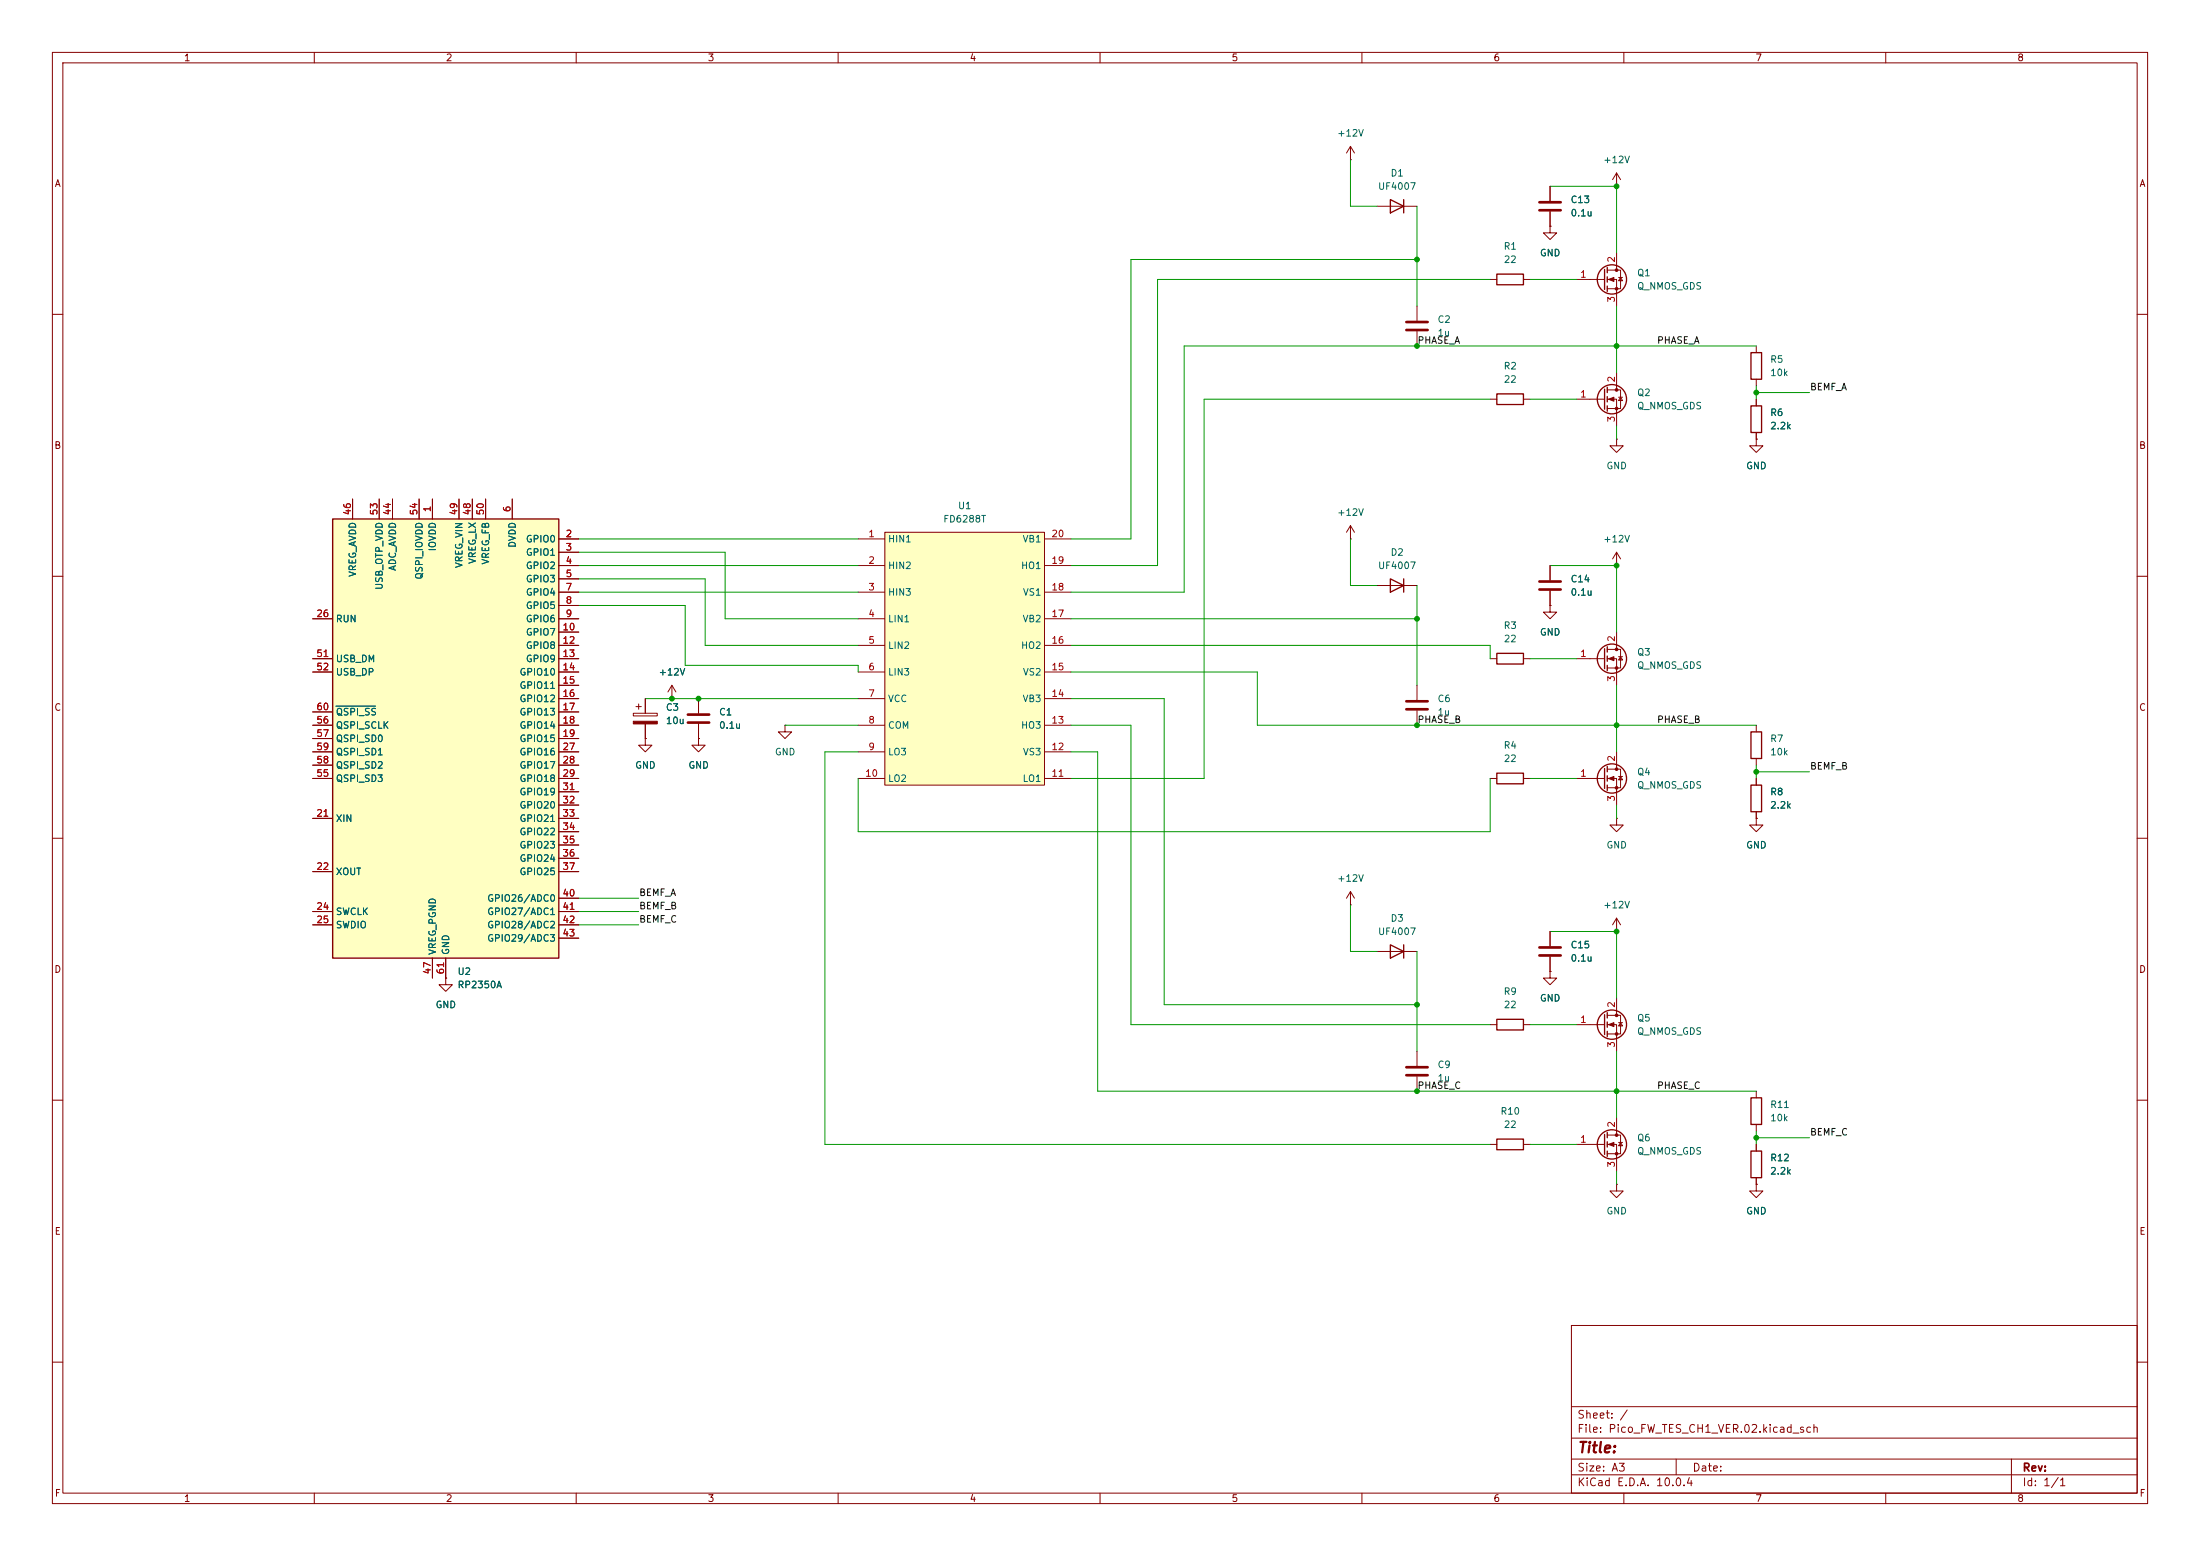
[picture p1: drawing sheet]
<svg xmlns="http://www.w3.org/2000/svg" width="420mm" height="297mm" viewBox="0 0 420 297" stroke-linecap="round" stroke-linejoin="round" font-family="sans-serif">
<g fill="none" stroke="#840000" stroke-width=".19">
<path d="M10 10h400v277h-400zM12 12h396v273h-396zM60 10v2M110 10v2M160 10v2M210 10v2M260 10v2M310 10v2M360 10v2M257.8 30.5h.1M257.8 27.9v2.6M257.8 27.9l-.8 1.3"/>
<path d="M257.8 27.9l.8 1.3M262.9 39.4h7.6M270.5 58.4v2.8M284.5 53.3h1.2M290.8 53.3h1.3M301 53.3h5.3M306.8 51.6h2.6v3.5h-2.6M306.8 53.3h1.8v5.1M308.6 48.3v3.3M309 53h.8M309.4 53l.4 .6h-.8zM10 60h2"/>
<path d="M270.5 63.2v2.8M284.5 76.2h1.2M290.8 76.2h1.3M301 76.2h5.3M306.8 74.4h2.6v3.6h-2.6M306.8 76.2h1.8v5.1M308.6 71.1v3.3M309 75.8h.8M309.4 75.8l.4 .7h-.8zM408 60h2M10 110h2M408 110h2"/>
<path d="M270.5 130.8v2.8M270.5 135.6v2.8M10 160h2M408 160h2M257.8 172.7h.1M257.8 170.2l-.8 1.3M257.8 170.2l.8 1.3M257.8 170.2v2.5M262.9 181.6h7.6M10 210h2M284.5 218.4h1.2M290.8 218.4h1.3"/>
<path d="M335.3 208.3v1.3M335.3 214.6v1.3M408 210h2M300 253h108v32h-108zM10 260h2M300 278.5h108M300 274.5h108M300 268.5h108M320 278.5v3M384 278.5v6.5M408 260h2M60 285v2"/>
<path d="M110 285v2M160 285v2M210 285v2M260 285v2M300 281.5h108M310 285v2M360 285v2"/>
</g>
<g fill="none" stroke="#840000" stroke-width=".25">
<path d="M265.4 38.1l2.6 1.3-2.6 1.2zM268 38.1v2.5M285.7 52.3h5.1v2.1h-5.1zM306.3 51.4v3.8M306.8 51.1v1M306.8 52.8v1M306.8 54.6v1M285.7 75.2h5.1v2h-5.1zM306.3 74.3v3.8M306.8 73.9v1M306.8 75.7v1M306.8 77.5v1"/>
<path d="M265.4 180.3l2.6 1.3-2.6 1.3zM268 180.3v2.6M285.7 217.4h5.1v2.1h-5.1zM334.3 209.6h2v5h-2z"/>
<circle cx="307.7" cy="53.3" r="2.79"/>
<circle cx="307.7" cy="76.2" r="2.79"/>
</g>
<g fill="#840000" stroke="#840000" stroke-width=".19">
<path d="M307.1 53.3l1-.3v.7z"/>
<path d="M307.1 76.2l1-.4v.8z"/>
<circle cx="308.6" cy="51.6" r=".25"/>
<circle cx="308.6" cy="55.1" r=".25"/>
<circle cx="308.6" cy="74.4" r=".25"/>
<circle cx="308.6" cy="78" r=".25"/>
</g>
<path d="M268.5 61.5h4M268.5 63h4M268.5 133.9h4M268.5 135.4h4" fill="none" stroke="#840000" stroke-width=".51"/>
<path d="M168.9 101.6h30.5v48.3h-30.5z" fill="#ffffc2"/>
<g fill="none" stroke="#840000" stroke-width=".19">
<path d="M295.9 35.6v2.8M308.6 35.6h.1M308.6 33l-.8 1.3M308.6 33l.8 1.3M308.6 33v2.6M295.9 43.2v1.3h1.3l-1.3 1.2-1.3-1.2h1.3M295.9 43.2h.1M295.9 40.4v2.8M335.3 66v1.3M335.3 72.4v1.3M335.3 76.2v1.3M308.6 83.8v1.3h1.3l-1.3 1.3-1.3-1.3h1.3"/>
<path d="M308.6 83.8h.1M335.3 83.8v1.3h1.2l-1.2 1.3-1.3-1.3h1.3M335.3 83.8h.1M335.3 82.6v1.2M163.8 113h5.1M163.8 102.9h5.1M163.8 108h5.1M163.8 118.1h5.1M168.9 101.6h30.5v48.3h-30.5zM199.4 113h5.1M199.4 102.9h5.1M199.4 108h5.1"/>
<path d="M199.4 118.1h5.1M257.8 102.9h.1M257.8 100.3l-.8 1.3M257.8 100.3l.8 1.3M257.8 100.3v2.6M262.9 111.8h7.6M295.9 115.6v1.2h1.3l-1.3 1.3-1.3-1.3h1.3M295.9 115.6h.1M295.9 108v2.7M295.9 112.8v2.8M308.6 108h.1M308.6 105.4v2.6"/>
<path d="M308.6 105.4l-.8 1.3M308.6 105.4l.8 1.3M120.9 136.1h4.6v.6h-4.6zM121.4 134.9h1M121.9 134.4v1M123.2 133.4v2.7M123.2 138.2v2.8M128.3 133.4h.1M128.3 130.8l-.8 1.3M128.3 130.8l.7 1.3M128.3 130.8v2.6M133.3 133.4v2.7"/>
<path d="M133.3 138.2v2.8M149.9 138.4v1.3h1.2l-1.2 1.3-1.3-1.3h1.3M149.9 138.4h.1M163.8 123.2h5.1M163.8 128.3h5.1M163.8 133.4h5.1M163.8 138.4h5.1M199.4 123.2h5.1M199.4 128.3h5.1M199.4 133.4h5.1M199.4 138.4h5.1M284.5 125.7h1.2"/>
<path d="M290.8 125.7h1.3M301 125.7h5.3M306.8 124h2.6v3.5h-2.6M306.8 125.7h1.8v5.1M308.6 120.7v3.3M309 125.3h.8M309.4 125.3l.4 .7h-.8zM335.3 138.4v1.3M123.2 141v1.2h1.3l-1.3 1.3-1.3-1.3h1.3M123.2 141h.1M133.3 141v1.2h1.3l-1.3 1.3-1.2-1.3h1.2M133.3 141h.1"/>
<path d="M163.8 143.5h5.1M163.8 148.6h5.1M199.4 143.5h5.1M199.4 148.6h5.1M284.5 148.6h1.2M290.8 148.6h1.3M301 148.6h5.3M306.8 146.8h2.6v3.6h-2.6M306.8 148.6h1.8v5.1M308.6 156.2v1.3h1.3l-1.3 1.3-1.3-1.3h1.3M308.6 156.2h.1M308.6 143.5v3.3"/>
<path d="M309 148.2h.8M309.4 148.2l.4 .6h-.8zM335.3 156.2v1.3h1.2l-1.2 1.3-1.3-1.3h1.3M335.3 156.2h.1M335.3 144.8v1.3M335.3 148.6v1.3M335.3 154.9v1.3M295.9 177.8v2.8M308.6 177.8h.1M308.6 175.3v2.5M308.6 175.3l-.8 1.2M308.6 175.3l.8 1.2"/>
<path d="M295.9 185.4v1.3h1.3l-1.3 1.3-1.3-1.3h1.3M295.9 185.4h.1M295.9 182.6v2.8M270.5 200.7v2.8M270.5 205.5v2.8M335.3 218.4v1.3M335.3 224.8v1.3"/>
</g>
<g fill="none" stroke="#840000" stroke-width=".25">
<path d="M334.3 67.3h2v5.1h-2zM334.3 77.5h2v5.1h-2zM265.4 110.5l2.6 1.3-2.6 1.2zM268 110.5v2.5M285.7 124.7h5.1v2h-5.1zM306.3 123.8v3.8M306.8 123.4v1.1M306.8 125.2v1M306.8 127v1M334.3 139.7h2v5.1h-2zM285.7 147.6h5.1v2h-5.1zM306.3 146.7v3.8"/>
<path d="M306.8 146.3v1M306.8 148.1v1M306.8 149.9v1M334.3 149.9h2v5h-2zM334.3 219.7h2v5.1h-2z"/>
<circle cx="307.7" cy="125.7" r="2.79"/>
<circle cx="307.7" cy="148.6" r="2.79"/>
</g>
<path d="M293.9 38.6h4M293.9 40.1h4M293.9 111h4M293.9 112.5h4M131.3 136.4h4.1M131.3 137.9h4.1M293.9 180.8h4M293.9 182.4h4M268.5 203.7h4M268.5 205.2h4" fill="none" stroke="#840000" stroke-width=".51"/>
<g fill="#840000" stroke="#840000" stroke-width=".19">
<path d="M307.1 125.7l1-.4v.8z"/>
<path d="M307.1 148.6l1-.4v.8z"/>
<path d="M120.9 137.7h4.6v.5h-4.6z"/>
<circle cx="308.6" cy="124" r=".25"/>
<circle cx="308.6" cy="127.5" r=".25"/>
<circle cx="308.6" cy="146.8" r=".25"/>
<circle cx="308.6" cy="150.4" r=".25"/>
</g>
<path d="M63.5 99.1h43.2v83.8h-43.2z" fill="#ffffc2"/>
<g fill="none" stroke="#840000" stroke-width=".25">
<path d="M63.5 99.1h43.2v83.8h-43.2zM285.7 194.6h5.1v2h-5.1zM306.3 193.7v3.8M306.8 193.3v1M306.8 195.1v1M306.8 196.9v1M306.3 216.5v3.8M306.8 216.2v1M306.8 217.9v1M306.8 219.7v1"/>
<circle cx="307.7" cy="195.6" r="2.79"/>
<circle cx="307.7" cy="218.4" r="2.79"/>
</g>
<g fill="none" stroke="#840000" stroke-width=".19">
<path d="M295.9 35.6v2.8M295.9 43.2h.1M295.9 40.4v2.8M335.3 76.2v1.3M67.3 95.3v3.8M72.4 95.3v3.8M74.9 95.3v3.8M80 95.3v3.8M82.5 95.3v3.8M87.6 95.3v3.8M90.2 95.3v3.8M92.7 95.3v3.8"/>
<path d="M97.8 95.3v3.8M335.3 83.8h.1M335.3 82.6v1.2M59.7 118.1h3.8M106.7 102.9h3.8M106.7 105.4h3.8M106.7 108h3.8M106.7 110.5h3.8M106.7 113h3.8M106.7 115.6h3.8M106.7 118.1h3.8M295.9 115.6h.1"/>
<path d="M295.9 108v2.7M295.9 112.8v2.8M59.7 125.7h3.8M59.7 128.3h3.8M59.7 135.9h3.8M59.7 138.4h3.8M106.7 120.7h3.8M106.7 123.2h3.8M106.7 125.7h3.8M106.7 128.3h3.8M106.7 130.8h3.8M106.7 133.4h3.8"/>
<path d="M106.7 135.9h3.8M106.7 138.4h3.8M123.2 133.4v2.7M123.2 138.2v2.8M128.3 133.4h.1M133.3 133.4v2.7M133.3 138.2v2.8M59.7 141h3.8M59.7 156.2h3.8M59.7 143.5h3.8M59.7 146.1h3.8M59.7 148.6h3.8"/>
<path d="M106.7 141h3.8M106.7 156.2h3.8M106.7 143.5h3.8M106.7 146.1h3.8M106.7 148.6h3.8M106.7 151.1h3.8M106.7 153.7h3.8M106.7 158.8h3.8M123.2 141h.1M133.3 141h.1M335.3 156.2h.1M335.3 148.6v1.3"/>
<path d="M335.3 154.9v1.3M59.7 166.4h3.8M59.7 174h3.8M59.7 176.5h3.8M106.7 166.4h3.8M106.7 174h3.8M106.7 176.5h3.8M106.7 161.3h3.8M106.7 163.8h3.8M106.7 171.5h3.8M106.7 179.1h3.8M295.9 177.8v2.8"/>
<path d="M82.5 182.9v3.8M85.1 186.7v1.3h1.3l-1.3 1.2-1.3-1.2h1.3M85.1 186.7h.1M85.1 182.9v3.8M284.5 195.6h1.2M290.8 195.6h1.3M295.9 185.4h.1M295.9 182.6v2.8M301 195.6h5.3M306.8 193.8h2.6v3.6h-2.6M306.8 195.6h1.8v5.1M308.6 190.5v3.3"/>
<path d="M309 195.2h.8M309.4 195.2l.4 .6h-.8zM301 218.4h5.3M306.8 216.7h2.6v3.5h-2.6M306.8 218.4h1.8v5.1M308.6 213.4v3.3M309 218.1h.8M309.4 218.1l.4 .6h-.8zM335.3 218.4v1.3M308.6 226.1v1.2h1.3l-1.3 1.3-1.3-1.3h1.3M308.6 226.1h.1M335.3 226.1v1.2h1.2l-1.2 1.3-1.3-1.3h1.3"/>
<path d="M335.3 226.1h.1M335.3 224.8v1.3"/>
</g>
<path d="M64.1 134.8h7.6" fill="none" stroke="#006464" stroke-width=".19"/>
<g fill="#840000" stroke="#840000" stroke-width=".19">
<path d="M307.1 218.4l1-.3v.7z"/>
<path d="M307.1 195.6l1-.4v.8z"/>
<circle cx="308.6" cy="216.7" r=".25"/>
<circle cx="308.6" cy="220.2" r=".25"/>
<circle cx="308.6" cy="193.8" r=".25"/>
<circle cx="308.6" cy="197.4" r=".25"/>
</g>
<g fill="none" stroke="#009600" stroke-width=".19">
<path d="M257.8 30.5v8.9h5.1M270.5 39.4v19M295.9 35.6h12.7v12.7M270.5 49.5h-54.6v53.4h-11.4M284.5 53.3h-63.5v54.7h-16.5M292.1 53.3h8.9M308.6 58.4v12.7M284.5 76.2h-54.6v72.4h-25.4M292.1 76.2h8.9M335.3 66h-109.2v47h-21.6M335.3 73.7v2.5M335.3 74.9h10.1"/>
<path d="M308.6 81.3v2.5M110.5 108h53.3M110.5 115.6h20.3v11.4h33v1.3M110.5 110.5h24.1v12.7h29.2M110.5 113h53.3M110.5 105.4h27.9v12.7h25.4M110.5 102.9h53.3M204.5 118.1h66M257.8 102.9v8.9h5.1M270.5 111.8v19M295.9 108h12.7v12.7M123.2 133.4h40.6"/>
<path d="M149.9 138.4h13.9M204.5 128.3h35.5v10.1h95.3M204.5 138.4h11.4v57.2h68.6M204.5 133.4h17.7v58.4h48.3M204.5 123.2h80v2.5M292.1 125.7h8.9M308.6 130.8v12.7M163.8 148.6v10.2h120.7v-10.2M163.8 143.5h-6.3v74.9h127M204.5 143.5h5v64.8h125.8M292.1 148.6h8.9M308.6 153.7v2.5"/>
<path d="M335.3 146.1v2.5M335.3 147.3h10.1M110.5 176.5h11.4M110.5 171.5h11.4M110.5 174h11.4M257.8 172.7v8.9h5.1M295.9 177.8h12.7v12.7M270.5 181.6v19.1M292.1 195.6h8.9M292.1 218.4h8.9M308.6 200.7v12.7M335.3 215.9v2.5"/>
<path d="M335.3 217.2h10.1M308.6 223.5v2.6"/>
</g>
<g fill="#009600" stroke="#009600" stroke-width=".19">
<circle cx="308.6" cy="66" r=".46"/>
<circle cx="270.5" cy="49.5" r=".46"/>
<circle cx="308.6" cy="35.6" r=".46"/>
<circle cx="335.3" cy="74.9" r=".46"/>
<circle cx="270.5" cy="66" r=".46"/>
<circle cx="308.6" cy="138.4" r=".46"/>
<circle cx="308.6" cy="108" r=".46"/>
<circle cx="270.5" cy="118.1" r=".46"/>
<circle cx="270.5" cy="138.4" r=".46"/>
<circle cx="335.3" cy="147.3" r=".46"/>
<circle cx="128.3" cy="133.4" r=".46"/>
<circle cx="133.3" cy="133.4" r=".46"/>
<circle cx="270.5" cy="208.3" r=".46"/>
<circle cx="270.5" cy="191.8" r=".46"/>
<circle cx="308.6" cy="208.3" r=".46"/>
<circle cx="335.3" cy="217.2" r=".46"/>
<circle cx="308.6" cy="177.8" r=".46"/>
</g>
<text font-size="2" fill="#840000" x="301" y="277.8">Title:</text>
<g font-size="1.5" fill="#840000">
<text x="301" y="273.8">File: Pico_FW_TES_CH1_VER.02.kicad_sch</text>
<text x="301" y="271.1">Sheet: /</text>
<text x="301" y="281.2">Size: A3</text>
<text x="323" y="281.2">Date:</text>
<text x="386" y="281.2">Rev:</text>
<text x="301" y="284">KiCad E.D.A. 10.0.4</text>
<text x="386" y="284">Id: 1/1</text>
</g>
<g font-size="1.3" fill="#840000">
<text x="35" y="12">1</text>
<text x="85" y="12">2</text>
<text x="135" y="12">3</text>
<text x="185" y="12">4</text>
<text x="235" y="12">5</text>
<text x="285" y="12">6</text>
<text x="335" y="12">7</text>
<text x="385" y="12">8</text>
<text x="10.3" y="36">A</text>
<text x="408.3" y="36">A</text>
<text x="10.3" y="86">B</text>
<text x="408.2" y="86">B</text>
<text x="10.3" y="136">C</text>
<text x="408.2" y="136">C</text>
<text x="10.3" y="186">D</text>
<text x="408.2" y="186">D</text>
<text x="10.3" y="236">E</text>
<text x="408.3" y="236">E</text>
<text x="10.3" y="286">F</text>
<text x="35" y="287">1</text>
<text x="85" y="287">2</text>
<text x="135" y="287">3</text>
<text x="185" y="287">4</text>
<text x="235" y="287">5</text>
<text x="285" y="287">6</text>
<text x="335" y="287">7</text>
<text x="385" y="287">8</text>
<text x="408.3" y="286">F</text>
</g>
<g font-size="1.3" fill="#006464">
<text x="255.2" y="26.4">+12V</text>
<text x="265.4" y="34">D1</text>
<text x="306" y="31.5">+12V</text>
<text x="263" y="36.5">UF4007</text>
<text x="299.7" y="39.1">C13</text>
<text x="299.7" y="41.6">0.1u</text>
<text x="286.9" y="48">R1</text>
<text x="287" y="50.5">22</text>
<text x="293.9" y="49.2">GND</text>
<text x="312.4" y="53">Q1</text>
<text x="312.4" y="55.6">Q_NMOS_GDS</text>
<text x="274.3" y="61.9">C2</text>
<text x="274.3" y="64.5">1u</text>
<text x="286.9" y="70.8">R2</text>
<text x="337.8" y="69.6">R5</text>
<text x="287" y="73.4">22</text>
<text x="312.4" y="75.9">Q2</text>
<text x="337.8" y="72.1">10k</text>
<text x="312.4" y="78.4">Q_NMOS_GDS</text>
<text x="337.8" y="79.7">R6</text>
<text x="337.8" y="82.3">2.2k</text>
<text x="306.6" y="89.9">GND</text>
<text x="333.2" y="89.9">GND</text>
<text x="180" y="100">FD6288T</text>
<text x="182.8" y="97.5">U1</text>
<text x="255.2" y="98.8">+12V</text>
<text x="83.5" y="105.3" transform="rotate(-90 83.5 105.3)">IOVDD</text>
<text x="91.1" y="107.8" transform="rotate(-90 91.1 107.8)">VREG_LX</text>
<text x="93.7" y="107.9" transform="rotate(-90 93.7 107.9)">VREG_FB</text>
<text x="98.8" y="104.7" transform="rotate(-90 98.8 104.7)">DVDD</text>
<text x="100.3" y="103.8">GPIO0</text>
<text x="100.3" y="106.4">GPIO1</text>
<text x="169.4" y="103.8">HIN1</text>
<text x="195.1" y="103.8">VB1</text>
<text x="265.4" y="106.4">D2</text>
<text x="306" y="103.8">+12V</text>
<text x="68.3" y="110.2" transform="rotate(-90 68.3 110.2)">VREG_AVDD</text>
<text x="73.4" y="112.7" transform="rotate(-90 73.4 112.7)">USB_OTP_VDD</text>
<text x="75.9" y="109.1" transform="rotate(-90 75.9 109.1)">ADC_AVDD</text>
<text x="81" y="110.7" transform="rotate(-90 81 110.7)">QSPI_IOVDD</text>
<text x="88.6" y="108.5" transform="rotate(-90 88.6 108.5)">VREG_VIN</text>
<text x="100.3" y="108.9">GPIO2</text>
<text x="100.3" y="111.5">GPIO3</text>
<text x="169.4" y="108.9">HIN2</text>
<text x="194.8" y="108.9">HO1</text>
<text x="263" y="108.9">UF4007</text>
<text x="299.7" y="111.5">C14</text>
<text x="64" y="119.1">RUN</text>
<text x="100.3" y="114">GPIO4</text>
<text x="100.3" y="116.5">GPIO5</text>
<text x="100.3" y="119.1">GPIO6</text>
<text x="169.4" y="114">HIN3</text>
<text x="169.4" y="119.1">LIN1</text>
<text x="195.1" y="119.1">VB2</text>
<text x="195.2" y="114">VS1</text>
<text x="299.7" y="114">0.1u</text>
<text x="100.3" y="121.6">GPIO7</text>
<text x="100.3" y="124.2">GPIO8</text>
<text x="169.4" y="124.2">LIN2</text>
<text x="194.8" y="124.2">HO2</text>
<text x="286.9" y="120.4">R3</text>
<text x="287" y="122.9">22</text>
<text x="293.9" y="121.6">GND</text>
<text x="312.4" y="125.4">Q3</text>
<text x="64" y="126.7">USB_DM</text>
<text x="64" y="129.2">USB_DP</text>
<text x="99.1" y="129.2">GPIO10</text>
<text x="99.1" y="131.8">GPIO11</text>
<text x="100.3" y="126.7">GPIO9</text>
<text x="125.6" y="129.2">+12V</text>
<text x="169.4" y="129.2">LIN3</text>
<text x="195.2" y="129.2">VS2</text>
<text x="312.4" y="128">Q_NMOS_GDS</text>
<text x="64" y="136.9">QSPI_SS</text>
<text x="99.1" y="134.3">GPIO12</text>
<text x="99.1" y="136.9">GPIO13</text>
<text x="127" y="136">C3</text>
<text x="137.2" y="136.9">C1</text>
<text x="169.4" y="134.3">VCC</text>
<text x="195.1" y="134.3">VB3</text>
<text x="274.3" y="134.3">C6</text>
<text x="274.3" y="136.9">1u</text>
<text x="64" y="139.4">QSPI_SCLK</text>
<text x="64" y="141.9">QSPI_SD0</text>
<text x="99.1" y="139.4">GPIO14</text>
<text x="99.1" y="141.9">GPIO15</text>
<text x="127" y="138.5">10u</text>
<text x="137.2" y="139.4">0.1u</text>
<text x="169.4" y="139.4">COM</text>
<text x="194.8" y="139.4">HO3</text>
<text x="286.9" y="143.2">R4</text>
<text x="337.8" y="141.9">R7</text>
<text x="64" y="149.6">QSPI_SD3</text>
<text x="64" y="147">QSPI_SD2</text>
<text x="64" y="144.5">QSPI_SD1</text>
<text x="99.1" y="144.5">GPIO16</text>
<text x="99.1" y="147">GPIO17</text>
<text x="99.1" y="149.6">GPIO18</text>
<text x="121.2" y="147">GND</text>
<text x="131.3" y="147">GND</text>
<text x="147.8" y="144.5">GND</text>
<text x="169.4" y="144.5">LO3</text>
<text x="169.4" y="149.6">LO2</text>
<text x="195.1" y="149.6">LO1</text>
<text x="195.2" y="144.5">VS3</text>
<text x="287" y="145.8">22</text>
<text x="312.4" y="148.3">Q4</text>
<text x="337.8" y="144.5">10k</text>
<text x="99.1" y="152.1">GPIO19</text>
<text x="99.1" y="154.6">GPIO20</text>
<text x="312.4" y="150.8">Q_NMOS_GDS</text>
<text x="337.8" y="152.1">R8</text>
<text x="337.8" y="154.6">2.2k</text>
<text x="64" y="157.2">XIN</text>
<text x="99.1" y="157.2">GPIO21</text>
<text x="99.1" y="159.7">GPIO22</text>
<text x="64" y="167.3">XOUT</text>
<text x="99.1" y="162.3">GPIO23</text>
<text x="99.1" y="164.8">GPIO24</text>
<text x="99.1" y="167.3">GPIO25</text>
<text x="306.6" y="162.3">GND</text>
<text x="333.2" y="162.3">GND</text>
<text x="92.9" y="172.4">GPIO26/ADC0</text>
<text x="255.2" y="168.6">+12V</text>
<text x="306" y="173.7">+12V</text>
<text x="64" y="175">SWCLK</text>
<text x="64" y="177.5">SWDIO</text>
<text x="92.9" y="175">GPIO27/ADC1</text>
<text x="92.9" y="177.5">GPIO28/ADC2</text>
<text x="263" y="178.8">UF4007</text>
<text x="265.4" y="176.2">D3</text>
<text x="83.5" y="182.4" transform="rotate(-90 83.5 182.4)">VREG_PGND</text>
<text x="86.1" y="182.4" transform="rotate(-90 86.1 182.4)">GND</text>
<text x="92.9" y="180">GPIO29/ADC3</text>
<text x="299.7" y="181.3">C15</text>
<text x="299.7" y="183.9">0.1u</text>
<text x="87.2" y="186.4">U2</text>
<text x="87.2" y="188.9">RP2350A</text>
<text x="286.9" y="190.2">R9</text>
<text x="293.9" y="191.5">GND</text>
<text x="83.1" y="192.7">GND</text>
<text x="287" y="192.7">22</text>
<text x="312.4" y="197.8">Q_NMOS_GDS</text>
<text x="312.4" y="195.3">Q5</text>
<text x="274.3" y="204.2">C9</text>
<text x="274.3" y="206.7">1u</text>
<text x="286.3" y="213.1">R10</text>
<text x="287" y="215.6">22</text>
<text x="337.8" y="214.3">10k</text>
<text x="337.8" y="211.8">R11</text>
<text x="312.4" y="220.7">Q_NMOS_GDS</text>
<text x="312.4" y="218.1">Q6</text>
<text x="337.8" y="222">R12</text>
<text x="337.8" y="224.5">2.2k</text>
<text x="306.6" y="232.1">GND</text>
<text x="333.2" y="232.1">GND</text>
</g>
<g font-size="1.3" fill="#a90000">
<text x="301.6" y="53.3">1</text>
<text x="308.6" y="50.2" transform="rotate(-90 308.6 50.2)">2</text>
<text x="308.6" y="57.9" transform="rotate(-90 308.6 57.9)">3</text>
<text x="301.6" y="76.2">1</text>
<text x="308.6" y="73.1" transform="rotate(-90 308.6 73.1)">2</text>
<text x="308.6" y="80.7" transform="rotate(-90 308.6 80.7)">3</text>
<text x="67.3" y="98.5" transform="rotate(-90 67.3 98.5)">46</text>
<text x="72.4" y="98.5" transform="rotate(-90 72.4 98.5)">53</text>
<text x="74.9" y="98.5" transform="rotate(-90 74.9 98.5)">44</text>
<text x="80" y="98.5" transform="rotate(-90 80 98.5)">54</text>
<text x="82.5" y="97.9" transform="rotate(-90 82.5 97.9)">1</text>
<text x="87.6" y="98.5" transform="rotate(-90 87.6 98.5)">49</text>
<text x="90.1" y="98.5" transform="rotate(-90 90.1 98.5)">48</text>
<text x="92.7" y="98.5" transform="rotate(-90 92.7 98.5)">50</text>
<text x="97.8" y="97.9" transform="rotate(-90 97.8 97.9)">6</text>
<text x="107.9" y="102.8">2</text>
<text x="107.9" y="105.4">3</text>
<text x="107.9" y="107.9">4</text>
<text x="165.7" y="102.8">1</text>
<text x="165.7" y="107.9">2</text>
<text x="200.6" y="107.9">19</text>
<text x="200.6" y="102.8">20</text>
<text x="107.9" y="110.5">5</text>
<text x="107.9" y="113">7</text>
<text x="165.7" y="113">3</text>
<text x="200.6" y="113">18</text>
<text x="60.3" y="118.1">26</text>
<text x="107.9" y="115.5">8</text>
<text x="107.9" y="118.1">9</text>
<text x="165.7" y="118.1">4</text>
<text x="200.6" y="118.1">17</text>
<text x="60.3" y="125.7">51</text>
<text x="107.3" y="120.6">10</text>
<text x="107.3" y="123.2">12</text>
<text x="107.3" y="125.7">13</text>
<text x="165.7" y="123.2">5</text>
<text x="200.6" y="123.2">16</text>
<text x="301.6" y="125.7">1</text>
<text x="308.6" y="122.6" transform="rotate(-90 308.6 122.6)">2</text>
<text x="60.3" y="128.2">52</text>
<text x="107.3" y="128.2">14</text>
<text x="107.3" y="130.8">15</text>
<text x="165.7" y="128.2">6</text>
<text x="200.6" y="128.2">15</text>
<text x="308.6" y="130.2" transform="rotate(-90 308.6 130.2)">3</text>
<text x="60.3" y="135.9">60</text>
<text x="107.3" y="133.3">16</text>
<text x="107.3" y="135.9">17</text>
<text x="165.7" y="133.3">7</text>
<text x="200.6" y="133.3">14</text>
<text x="60.3" y="138.4">56</text>
<text x="60.3" y="140.9">57</text>
<text x="60.3" y="143.5">59</text>
<text x="107.3" y="138.4">18</text>
<text x="107.3" y="140.9">19</text>
<text x="107.3" y="143.5">27</text>
<text x="165.7" y="138.4">8</text>
<text x="165.7" y="143.5">9</text>
<text x="200.6" y="143.5">12</text>
<text x="200.6" y="138.4">13</text>
<text x="60.3" y="148.6">55</text>
<text x="60.3" y="146">58</text>
<text x="107.3" y="146">28</text>
<text x="107.3" y="148.6">29</text>
<text x="165.1" y="148.6">10</text>
<text x="200.6" y="148.6">11</text>
<text x="301.6" y="148.6">1</text>
<text x="308.6" y="145.5" transform="rotate(-90 308.6 145.5)">2</text>
<text x="107.3" y="151.1">31</text>
<text x="107.3" y="153.6">32</text>
<text x="308.6" y="153.1" transform="rotate(-90 308.6 153.1)">3</text>
<text x="60.3" y="156.2">21</text>
<text x="107.3" y="156.2">33</text>
<text x="107.3" y="158.7">34</text>
<text x="107.3" y="161.3">35</text>
<text x="60.3" y="166.3">22</text>
<text x="107.3" y="163.8">36</text>
<text x="107.3" y="166.3">37</text>
<text x="60.3" y="174">24</text>
<text x="107.3" y="171.4">40</text>
<text x="107.3" y="174">41</text>
<text x="60.3" y="176.5">25</text>
<text x="107.3" y="176.5">42</text>
<text x="107.3" y="179">43</text>
<text x="82.5" y="186.1" transform="rotate(-90 82.5 186.1)">47</text>
<text x="85.1" y="186.1" transform="rotate(-90 85.1 186.1)">61</text>
<text x="301.6" y="195.6">1</text>
<text x="308.6" y="192.5" transform="rotate(-90 308.6 192.5)">2</text>
<text x="308.6" y="200.1" transform="rotate(-90 308.6 200.1)">3</text>
<text x="308.6" y="215.3" transform="rotate(-90 308.6 215.3)">2</text>
<text x="301.6" y="218.4">1</text>
<text x="308.6" y="223" transform="rotate(-90 308.6 223)">3</text>
</g>
<g font-size="1.3" fill="#0f0f0f">
<text x="270.5" y="65.9">PHASE_A</text>
<text x="316.2" y="65.9">PHASE_A</text>
<text x="345.4" y="74.8">BEMF_A</text>
<text x="270.5" y="138.3">PHASE_B</text>
<text x="316.2" y="138.3">PHASE_B</text>
<text x="345.4" y="147.2">BEMF_B</text>
<text x="121.9" y="173.9">BEMF_B</text>
<text x="121.9" y="171.3">BEMF_A</text>
<text x="121.9" y="176.4">BEMF_C</text>
<text x="270.5" y="208.2">PHASE_C</text>
<text x="316.2" y="208.2">PHASE_C</text>
<text x="345.4" y="217">BEMF_C</text>
</g>
</svg>
